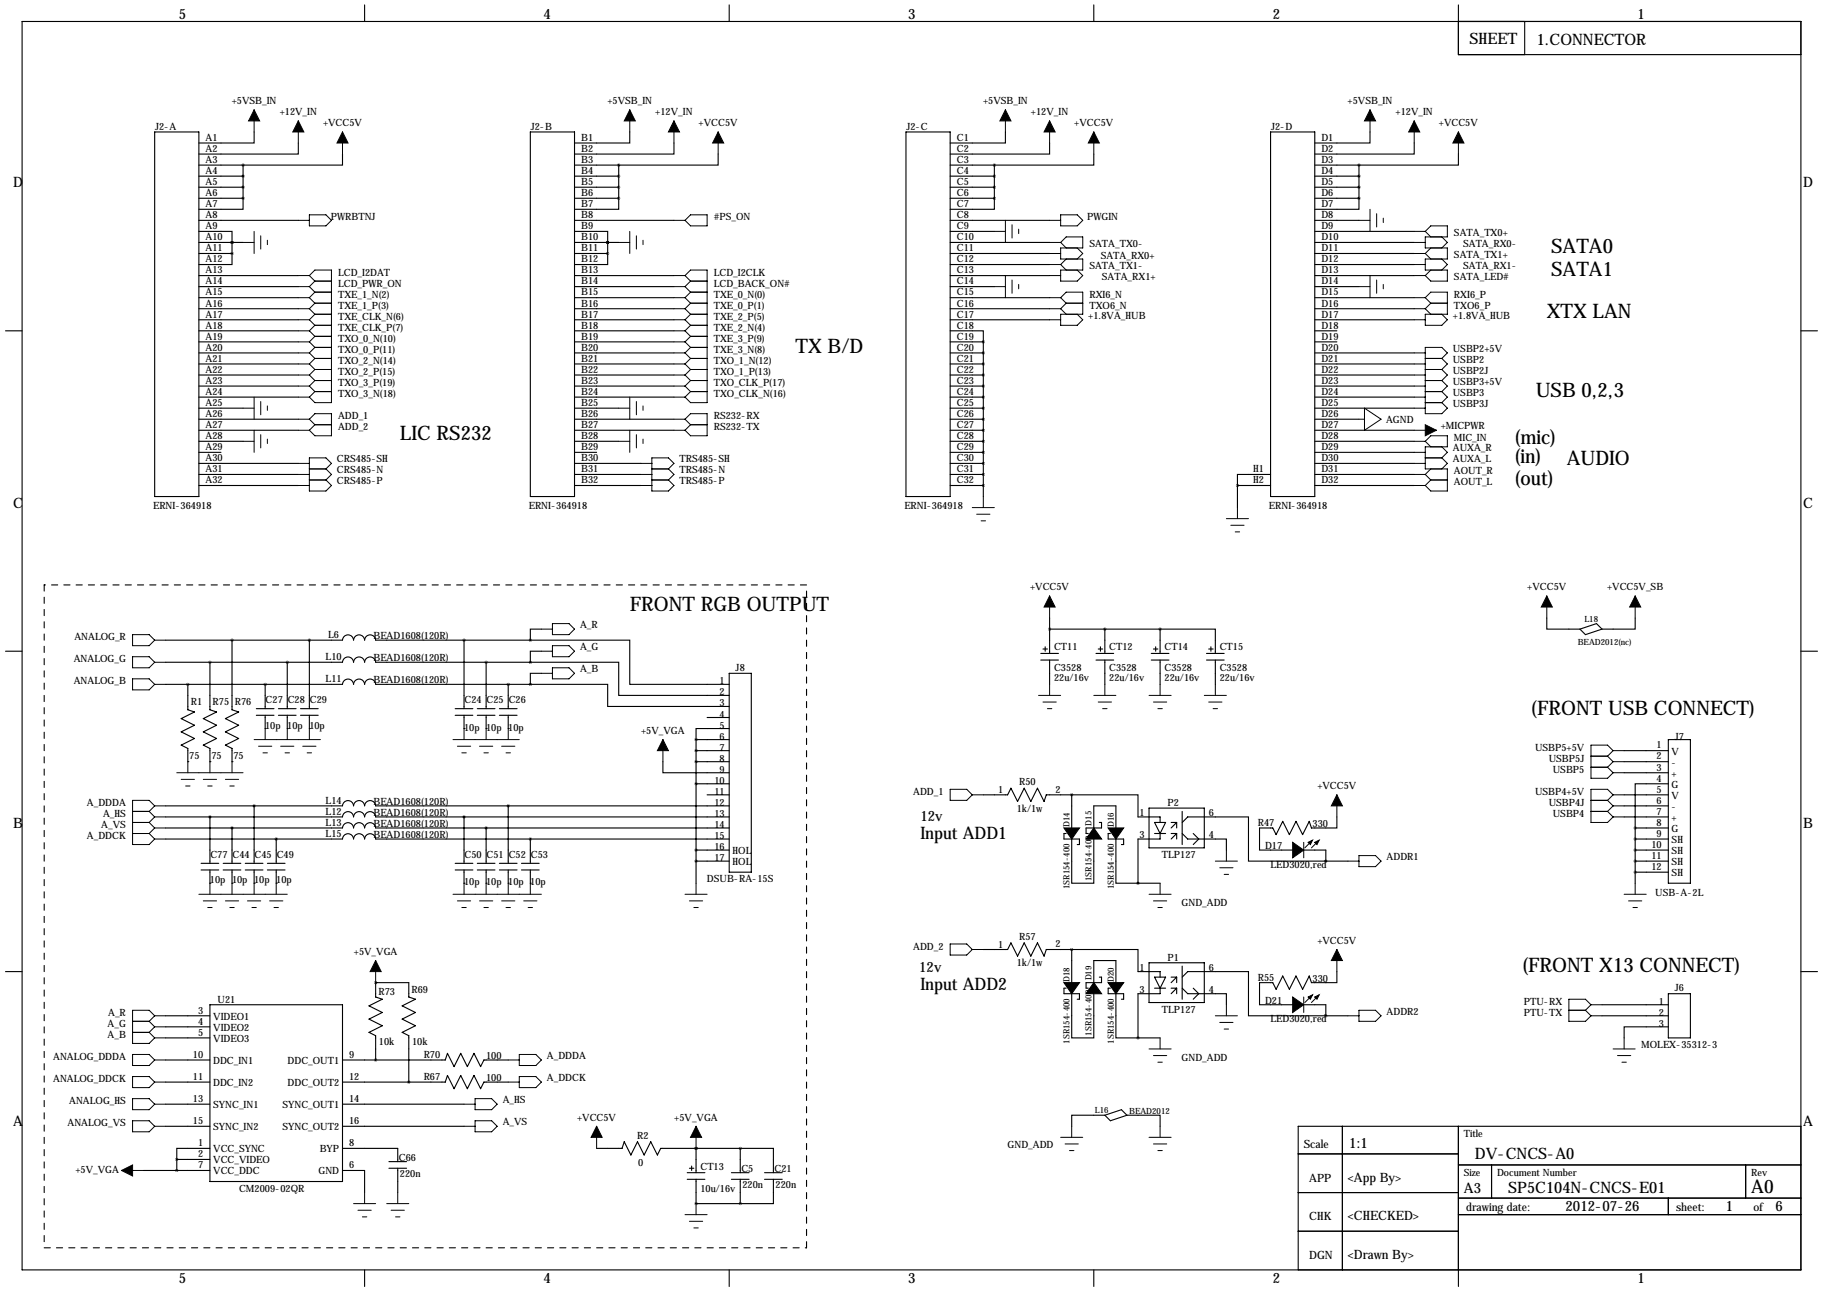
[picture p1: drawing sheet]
<svg xmlns="http://www.w3.org/2000/svg" width="419mm" height="297mm" viewBox="0 0 419 297" stroke-linecap="round" stroke-linejoin="round" font-family="sans-serif">
<g fill="none" stroke="#000" stroke-width=".25">
<path d="M5.1 4.9h408.9v287.1h-408.9zM83.8 1.1v3.8M167.6 1.1v3.8M251.5 1.1v3.8M335.3 1.1v11.5h78.7M350.5 4.9v7.7M35.6 30.3h10.1v83.9h-10.1zM45.7 38h10.2M55.9 38v7.6M58.4 30.3v2.6h-12.7M68.6 32.9v2.5h-22.9M78.7 35.4v2.6h-22.8"/>
<path d="M121.9 30.3h10.2v83.9h-10.2zM132.1 38h10.1M142.2 38v7.6M144.8 30.3v2.6h-12.7M154.9 32.9v2.5h-22.8M165.1 35.4v2.6h-22.9M208.3 30.3h10.1v83.9h-10.1zM218.4 38h10.2M228.6 38v7.6M231.1 30.3v2.6h-12.7M241.3 32.9v2.5h-22.9M251.5 35.4v2.6h-22.9"/>
<path d="M292.1 30.3h10.2v83.9h-10.2zM302.3 38h10.1M312.4 38v7.6M315 30.3v2.6h-12.7M325.1 32.9v2.5h-22.8M335.3 35.4v2.6h-22.9M45.7 53.2h7.6v2.5M45.7 40.5h10.2M45.7 43h10.2M45.7 45.6h10.2M45.7 50.7h22.9M45.7 55.7h10.2"/>
<path d="M45.7 58.3h7.6M53.3 58.3v2.5h-7.6M53.3 55.7h.1M53.3 55.7v2.6M55.9 45.6v2.5h-10.2M132.1 53.2h7.6v2.5M132.1 40.5h10.1M132.1 43h10.1M132.1 45.6h10.1M132.1 50.7h22.8M132.1 55.7h10.1M132.1 58.3h7.6"/>
<path d="M139.7 58.3v2.5h-7.6M139.7 55.7h.1M139.7 55.7v2.6M142.2 45.6v2.5h-10.1M218.4 40.5h10.2M218.4 43h10.2M218.4 45.6h10.2M218.4 50.7h22.9M218.4 53.2h10.2M218.4 55.7h22.9M218.4 58.3h22.9M228.6 45.6v2.5h-10.2"/>
<path d="M302.3 40.5h10.1M302.3 43h10.1M302.3 45.6h10.1M302.3 50.7h10.1M302.3 53.2h22.8M302.3 55.7h22.8M302.3 58.3h22.8M312.4 45.6v2.5h-10.1M1.3 76.1h3.8M45.7 76.1h22.9M45.7 63.4h22.9M45.7 65.9h22.9"/>
<path d="M45.7 68.4h22.9M45.7 71h22.9M45.7 73.5h22.9M45.7 78.6h22.9M132.1 76.1h22.8M132.1 63.4h22.8M132.1 65.9h22.8M132.1 68.4h22.8M132.1 71h22.8M132.1 73.5h22.8M132.1 78.6h22.8M218.4 76.1h7.7v2.5"/>
<path d="M218.4 60.8h22.9M218.4 63.4h22.9M218.4 65.9h10.2M218.4 68.4h22.9M218.4 71h22.9M218.4 73.5h22.9M218.4 78.6h7.7M226.1 78.6v35.6M302.3 76.1h5M302.3 60.8h22.8M302.3 63.4h22.8M302.3 65.9h10.1"/>
<path d="M302.3 68.4h22.8M302.3 71h22.8M302.3 73.5h22.8M302.3 78.6h5M414 76.1h3.8M45.7 81.1h22.9M45.7 83.7h22.9M45.7 86.2h22.9M45.7 88.8h22.9M45.7 91.3h22.9M45.7 93.8h10.2M45.7 96.4h22.9"/>
<path d="M45.7 98.9h22.9M132.1 81.1h22.8M132.1 83.7h22.8M132.1 86.2h22.8M132.1 88.8h22.8M132.1 91.3h22.8M132.1 93.8h10.1M132.1 96.4h22.8M132.1 98.9h22.8M218.4 81.1h7.7M218.4 83.7h7.7M218.4 86.2h7.7"/>
<path d="M218.4 88.8h7.7M218.4 91.3h7.7M218.4 93.8h7.7M218.4 96.4h7.7M218.4 98.9h7.7M302.3 81.1h22.8M302.3 83.7h22.8M302.3 86.2h22.8M302.3 88.8h22.8M302.3 91.3h22.8M302.3 93.8h22.8M302.3 96.4h10.1"/>
<path d="M302.3 98.9h22.8M45.7 101.5h10.2M45.7 104h5.1M45.7 106.5h22.9M45.7 109.1h22.9M45.7 111.6h22.9M132.1 101.5h10.1M132.1 104h5.1M132.1 106.5h15.2M132.1 109.1h15.2M132.1 111.6h15.2M218.4 101.5h7.7"/>
<path d="M218.4 104h7.7M218.4 106.5h7.7M218.4 109.1h7.7M218.4 111.6h7.7M284.5 111.6h7.6M284.5 111.6v5.1M292.1 109.1h-7.6v2.5M302.3 101.5h22.8M302.3 104h22.8M302.3 106.5h22.8M302.3 109.1h22.8M302.3 111.6h22.8"/>
<path d="M1.3 149.7h3.8M38.1 147.2h40.6a1.27 1.27 0 0 1 1.3-1.2 1.27 1.27 0 0 1 1.3 1.2 1.27 1.27 0 0 1 1.2-1.2 1.27 1.27 0 0 1 1.3 1.2 1.27 1.27 0 0 1 1.3-1.2 1.27 1.27 0 0 1 1.3 1.2h35.5M38.1 152.3l40.6-.1a1.27 1.27 0 0 1 1.3-1.2 1.27 1.27 0 0 1 1.3 1.3 1.27 1.27 0 0 1 1.2-1.3 1.27 1.27 0 0 1 1.3 1.3 1.27 1.27 0 0 1 1.3-1.3 1.27 1.27 0 0 1 1.3 1.3h35.5M38.1 157.3h40.6M43.2 157.3v5.9l1.5 .5-3 1.5 3 1.5-3 1.6 3 1.5-3 1.5 1.5 .8v3M48.3 152.3v10.9l1.5 .5-3.1 1.5 3.1 1.5-3.1 1.6 3.1 1.5-3.1 1.5 1.6 .8v3M53.3 147.2v16l1.6 .5-3.1 1.5 3.1 1.5-3.1 1.6 3.1 1.5-3.1 1.5 1.5 .8v3M61 157.3v5.6M66 152.3v10.6M71.1 147.2v15.7M78.7 157.3a1.27 1.27 0 0 1 1.3-1.2 1.27 1.27 0 0 1 1.3 1.2M81.3 157.3a1.27 1.27 0 0 1 1.3-1.2 1.27 1.27 0 0 1 1.2 1.2"/>
<path d="M83.8 157.3a1.27 1.27 0 0 1 1.3-1.2 1.27 1.27 0 0 1 1.3 1.2h35.5M106.7 147.2v15.7M111.8 152.3v10.6M116.8 157.3v5.6M121.9 147.2h22.9v10.1h22.8M121.9 152.3h20.3v7.6h25.4M121.9 157.3h17.8v5.1h27.9M124.5 144.6h-2.6v2.6M124.5 149.7h-2.6v2.6M124.5 154.8h-2.6v2.5M167.6 154.8h5.1v45.7h-5.1zM239.3 150.2h4"/>
<path d="M239.3 151.8h4M239.8 149.2h1M240.3 148.7v1M241.3 144.6h25.4M241.3 142.1v8.1M241.3 151.8v5.5M252 150.2h4M252 151.8h4M252.5 149.2h1M253 148.7v1M254 144.6v5.6M254 151.8v5.5"/>
<path d="M264.7 150.2h4M264.7 151.8h4M265.2 149.2h1M265.7 148.7v1M266.7 144.6h12.7v5.6M266.7 144.6v5.6M266.7 151.8v5.5M277.4 150.2h4M277.4 151.8h4M277.9 149.2h1M278.4 148.7v1M279.4 151.8v5.5"/>
<path d="M355.6 142.1v2.5h7.6M363.2 144.6l3.8-1.2 1.3 1.2M363.2 144.6l1.3 1.3 3.8-1.3M375.9 142.1v2.5h-7.6M414 149.7h3.8M43.2 175.1h.1M48.3 175.1h.1M53.3 175.1h.1M58.9 164.5h4.1M58.9 162.9h4.1M61 167.5h.1M61 164.5v3"/>
<path d="M64 164.5h4.1M64 162.9h4.1M66 167.5h.1M66 164.5v3M69.1 164.5h4.1M69.1 162.9h4.1M71.1 167.5h.1M71.1 164.5v3M104.6 164.5h4.1M104.6 162.9h4.1M106.7 167.5h.1M106.7 164.5v3"/>
<path d="M109.7 164.5h4.1M109.7 162.9h4.1M111.8 167.5h.1M111.8 164.5v3M114.8 164.5h4.1M114.8 162.9h4.1M116.8 167.5h.1M116.8 164.5v3M152.4 175.1v2.6h15.2M160 170v33.1M160 170h7.6M160 172.6h7.6"/>
<path d="M160 175.1h7.6M162.6 165h5M167.6 167.5h-7.6v2.5M373.4 172.6h10.1M373.4 175.1h10.1M373.4 177.7h10.1M383.5 170h5.1v33.1h-5.1zM38.1 187.8h40.6a1.27 1.27 0 0 1 1.3-1.2 1.27 1.27 0 0 1 1.3 1.2 1.27 1.27 0 0 1 1.2-1.2 1.27 1.27 0 0 1 1.3 1.2 1.27 1.27 0 0 1 1.3-1.2 1.27 1.27 0 0 1 1.3 1.2h81.2M38.1 190.4l40.6-.1a1.27 1.27 0 0 1 1.3-1.2 1.27 1.27 0 0 1 1.3 1.3 1.27 1.27 0 0 1 1.2-1.3 1.27 1.27 0 0 1 1.3 1.3 1.27 1.27 0 0 1 1.3-1.3 1.27 1.27 0 0 1 1.3 1.3h81.2M38.1 192.9h40.6a1.27 1.27 0 0 1 1.3-1.2 1.27 1.27 0 0 1 1.3 1.2 1.27 1.27 0 0 1 1.2-1.2 1.27 1.27 0 0 1 1.3 1.2 1.27 1.27 0 0 1 1.3-1.2 1.27 1.27 0 0 1 1.3 1.2h81.2M38.1 185.3h40.6M46.2 198.5h4.1"/>
<path d="M48.3 187.8v10.7M51.3 198.5h4.1M53.3 190.4v8.1M56.4 198.5h4.1M58.4 185.3v13.2M61.5 198.5h4M63.5 192.9v5.6M78.7 185.3a1.27 1.27 0 0 1 1.3-1.2 1.27 1.27 0 0 1 1.3 1.2M81.3 185.3a1.27 1.27 0 0 1 1.3-1.2 1.27 1.27 0 0 1 1.2 1.2M83.8 185.3a1.27 1.27 0 0 1 1.3-1.2 1.27 1.27 0 0 1 1.3 1.2h81.2M104.6 198.5h4.1M106.7 187.8v10.7"/>
<path d="M109.7 198.5h4.1M111.8 190.4v8.1M114.8 198.5h4.1M116.8 185.3v13.2M119.9 198.5h4.1M121.9 192.9v5.6M160 180.2h7.6M160 195.4h7.6M160 198h7.6M162.6 182.7h5M226.1 182.7h5.5l.8-1.5 1.5 3.1 1.6-3.1 1.5 3.1 1.5-3.1 1.5 3.1 .5-1.6h5.9M245.1 191.6h-.5v1.3h3.6v1.3h-.6"/>
<path d="M246.4 192.9v10.2h5.1v-10.2M246.4 182.7h15.2v5.1h5.1v1.3M246.4 182.7v7.7M251.5 190.4v-5.1h5v5.1M252.7 189.1h.5v1.3h-3.5v1.2h.5M255.3 191.6h-.5v1.3h3.5v1.3h-.5M256.5 192.9v10.2h5.1M264.2 185.8h12.7v9.1h-12.7zM265.4 189.1h2.6l-1.3 2.5zM265.4 191.6h2.6M266.7 191.6v1.3h-5.1v10.2M269.2 189.1h1.3"/>
<path d="M269.2 191.6h1.3M270.5 189.1l-1.3 1.3M270.5 189.1v1.3M270.5 191.6v1.3M270.5 191.6l-1.3 1.3M271.8 191.6l1.2 1.3h8.9v2.5M271.8 189.1l1.2-1.3h14v10.2h17.8M271.8 186.5v7.7M274.3 191.6l1.3 1.3-1.3 1.3M299.7 195.4h5.1v2.6M304.8 198h5.1M307.3 187.8v2.6h-5.8l-.5-1.6-1.5 3.1-1.6-3.1-1.5 3.1-1.5-3.1-1.5 3.1-.8-1.5h-3v5h7.6"/>
<path d="M373.4 187.8h10.1M373.4 185.3h10.1M373.4 182.7h10.1M375.9 190.4h7.6M375.9 192.9h7.6M375.9 195.4h7.6M375.9 198h7.6M375.9 190.4v12.7M383.5 180.2h-7.6v10.2M46.2 200h4.1M48.3 203.1h.1M48.3 200v3.1"/>
<path d="M51.3 200h4.1M53.3 203.1h.1M53.3 200v3.1M56.4 200h4.1M58.4 203.1h.1M58.4 200v3.1M61.5 200h4M63.5 203.1h.1M63.5 200v3.1M104.6 200h4.1M106.7 203.1h.1M106.7 200v3.1"/>
<path d="M109.7 200h4.1M111.8 203.1h.1M111.8 200v3.1M114.8 200h4.1M116.8 203.1h.1M116.8 200v3.1M119.9 200h4.1M121.9 203.1h.1M121.9 200v3.1M226.1 218.3h5.5l.8-1.5 1.5 3 1.6-3 1.5 3 1.5-3 1.5 3 .5-1.5h5.9M246.4 218.3h15.2v5.1h5.1v1.2M246.4 218.3v7.6"/>
<path d="M261.6 203.1h5.1M375.9 200.5h7.6M1.3 223.4h3.8M38.1 238.6h10.2M38.1 233.5h10.2M38.1 236.1h10.2M48.3 231h30.4v40.6h-30.4zM86.4 225.9h.1M86.4 225.9v3.3l1.5 .5-3.1 1.6 3.1 1.5-3.1 1.5 3.1 1.5-3.1 1.5 1.6 .8v5.6M86.4 225.9h7.6v3.3l1.5 .5-3 1.6 3 1.5-3 1.5 3 1.5-3 1.5 1.5 .8v10.7M245.1 227.2h-.5v1.3h3.6v1.2h-.6M246.4 228.5v10.1h5.1v-10.1"/>
<path d="M251.5 225.9v-5.1h5v5.1M252.7 224.6h.5v1.3h-3.5v1.3h.5M255.3 227.2h-.5v1.3h3.5v1.2h-.5M256.5 228.5v10.1h5.1M261.6 238.6h5.1M264.2 221.3h12.7v9.2h-12.7zM265.4 224.6h2.6l-1.3 2.6zM265.4 227.2h2.6M266.7 227.2v1.3h-5.1v10.1M269.2 224.6h1.3M269.2 227.2h1.3M270.5 224.6v1.3"/>
<path d="M270.5 227.2v1.3M270.5 224.6l-1.3 1.3M270.5 227.2l-1.3 1.3M271.8 227.2l1.2 1.3h8.9v2.5M271.8 224.6l1.2-1.2h14v10.1h17.8M271.8 222.1v7.6M274.3 227.2l1.3 1.3-1.3 1.2M299.7 231h5.1v2.5M304.8 233.5h5.1M307.3 223.4v2.5h-5.8l-.5-1.5-1.5 3-1.6-3-1.5 3-1.5-3-1.5 3-.8-1.5h-3v5.1h7.6M368.3 231h15.2M368.3 233.5h15.2"/>
<path d="M383.5 236.1h-10.1v2.5M383.5 228.5h5.1v10.1h-5.1zM414 223.4h3.8M38.1 258.9h10.2M38.1 243.7h10.2M38.1 248.8h10.2M38.1 253.9h10.2M78.7 258.9h28M78.7 243.7h23.7l.5-1.5 1.5 3 1.5-3 1.5 3 1.6-3 1.5 3 .8-1.5h5.5M78.7 248.8h23.7l.5-1.5 1.5 3 1.5-3 1.5 3 1.6-3 1.5 3 .8-1.5h5.5M78.7 253.9h28M254 256.4h-7.6v2.5"/>
<path d="M254 256.4l3.8-1.3 1.3 1.3M254 256.4l1.3 1.3 3.8-1.3M259.1 256.4h7.6v2.5M308.6 258.9v33.1M335.3 258.9v36.9M414 258.9h-115.6v33.1M33 269.1h15.3M40.6 266.6h7.7M40.6 266.6v2.5M48.3 264h-7.7v2.6M78.7 269.1h5.1v5.1M78.7 264h12.7v3.1"/>
<path d="M89.4 267.1h4.1M89.4 268.6h4.1M91.4 268.6v5.6M137.2 264h5.8l.5-1.5 1.5 3 1.6-3 1.5 3 1.5-3 1.5 3 .8-1.5h18.3M158 269.6h4.1M158 271.1h4.1M158.5 268.6h1M159 268.1v1M160 276.7h.1M160 264h.1M160 264v5.6M160 271.1v5.6"/>
<path d="M160 276.7h10.2M168.1 269.6h4.1M168.1 271.1h4.1M170.2 264h7.6v5.6M170.2 264v5.6M170.2 271.1v5.6M175.8 269.6h4M175.8 271.1h4M177.8 271.1v5.6h-7.6M298.4 274.2h36.9M298.4 265.3h36.9M335.3 279.3h78.7"/>
<path d="M335.3 275.4h78.7M335.3 267.8h78.7M342.9 267.8v7.6M383.5 275.4v3.9M401.3 267.8v7.6M83.8 292v3.8M167.6 292v3.8M251.5 292v3.8M298.4 283.1h36.9"/>
</g>
<path d="M10.2 134.5v152.4M185.4 134.5h-175.2M10.2 286.9h175.2M185.4 286.9v-152.4" fill="none" stroke="#000" stroke-width=".25" stroke-dasharray="1.4 1.4"/>
<path d="M244.6 190.4h3.6l-1.8 2.5zM251.5 190.4l1.7 2.5h-3.5zM254.8 190.4h3.5l-1.8 2.5zM244.6 225.9h3.6l-1.8 2.6zM251.5 225.9l1.7 2.6h-3.5zM254.8 225.9h3.5l-1.8 2.6z" fill="#000" stroke="#000" stroke-width=".25"/>
<g fill="none" stroke="#000" stroke-width=".23">
<path d="M58.4 25.3v5M68.6 27.8v5.1M78.7 30.3v5.1M144.8 25.3v5M154.9 27.8v5.1M165.1 30.3v5.1M231.1 25.3v5M241.3 27.8v5.1M251.5 30.3v5.1M315 25.3v5M325.1 27.8v5.1M335.3 30.3v5.1"/>
<path d="M55.9 55.7h2.5M58.4 53.2v5.1M59.9 54.2v3.1M61.5 55.2v1M68.6 50.7h2.5M71.1 49.4h3.8l1.3 1.3-1.3 1.2h-3.8zM142.2 55.7h2.6M144.8 53.2v5.1M146.3 54.2v3.1M147.8 55.2v1M154.9 50.7h2.6M157.5 50.7l1.2-1.3h3.9v2.5h-3.9z"/>
<path d="M228.6 53.2h2.5M231.1 50.7v5M232.7 51.7v3M234.2 52.7v1M241.3 55.7h2.5M241.3 50.7h2.5M241.3 58.3h2.5M243.8 55.7l1.3-1.2h3.8v2.5h-5.1v2.5h5.1v2.6h-5.1v2.5h3.8l1.3-1.2-1.3-1.3M243.8 49.4h3.8l1.3 1.3-1.3 1.2h-3.8zM243.8 55.7l1.3 1.3M245.1 59.5l-1.3 1.3M247.6 57l1.3 1.3-1.3 1.2"/>
<path d="M312.4 50.7h2.6M315 48.1v5.1M316.5 49.1v3.1M318 50.2v1M325.1 55.7h2.6M325.1 58.3h2.6M325.1 53.2h2.6M327.7 53.2l1.2-1.3h3.8v2.6h-5v2.5h5v2.5h-5v2.6h5v2.5h-3.8l-1.2-1.2M327.7 53.2l1.2 1.3M327.7 58.3l1.2 1.2M328.9 57l-1.2 1.3M331.5 54.5l1.2 1.2-1.2 1.3"/>
<path d="M331.5 59.5l1.2 1.3-1.2 1.3M68.6 71h2.5M68.6 76.1h2.5M68.6 68.4h2.5M68.6 73.5h2.5M68.6 78.6h2.5M68.6 65.9h2.5M68.6 63.4h2.5M71.1 71l1.3 1.2M71.1 63.4l1.3-1.3h3.8v30.5h-3.8l-1.3-1.3M71.1 76.1l1.3 1.2M71.1 68.4l1.3 1.3"/>
<path d="M71.1 73.5l1.3 1.3M71.1 78.6l1.3 1.3M71.1 65.9l1.3 1.3M71.1 63.4l1.3 1.2M72.4 72.2h3.8M72.4 69.7h3.8M72.4 69.7l-1.3 1.3M72.4 77.3h3.8M72.4 74.8h3.8M72.4 74.8l-1.3 1.3M72.4 67.2h3.8M72.4 67.2l-1.3 1.2"/>
<path d="M72.4 72.2l-1.3 1.3M72.4 79.9h3.8M72.4 77.3l-1.3 1.3M72.4 79.9l-1.3 1.2M72.4 64.6h3.8M72.4 64.6l-1.3 1.3M154.9 71h2.6M154.9 76.1h2.6M154.9 68.4h2.6M154.9 73.5h2.6M154.9 78.6h2.6M154.9 65.9h2.6"/>
<path d="M154.9 63.4h2.6M157.5 63.4l1.2-1.3h3.9v30.5h-3.9l-1.2-1.3M157.5 73.5l1.2 1.3M157.5 78.6l1.2 1.3M157.5 76.1l1.2 1.2M157.5 68.4l1.2 1.3M157.5 71l1.2 1.2M157.5 65.9l1.2 1.3M157.5 63.4l1.2 1.2M158.7 64.6l-1.2 1.3M158.7 72.2h3.9M158.7 69.7h3.9"/>
<path d="M158.7 77.3h3.9M158.7 74.8h3.9M158.7 67.2h3.9M158.7 79.9h3.9M158.7 64.6h3.9M158.7 72.2l-1.2 1.3M158.7 77.3l-1.2 1.3M158.7 74.8l-1.2 1.3M158.7 79.9l-1.2 1.2M158.7 67.2l-1.2 1.2M158.7 69.7l-1.2 1.3M228.6 65.9h2.5"/>
<path d="M231.1 63.4v5M232.7 64.4v3M234.2 65.4v1M241.3 71h2.5M241.3 68.4h2.5M241.3 73.5h2.5M241.3 63.4h2.5M241.3 60.8h2.5M243.8 68.4l1.3-1.2h3.8v5h-5.1v2.6h3.8l1.3-1.3-1.3-1.3M243.8 60.8l1.3 1.3M243.8 68.4l1.3 1.3M243.8 71l1.3 1.2"/>
<path d="M245.1 69.7h3.8M245.1 69.7l-1.3 1.3M312.4 65.9h2.6M315 63.4v5M316.5 64.4v3M318 65.4v1M325.1 71h2.6M325.1 68.4h2.6M325.1 73.5h2.6M325.1 63.4h2.6M325.1 60.8h2.6M327.7 68.4l1.2-1.2h3.8v5h-5v2.6h3.8l1.2-1.3-1.2-1.3"/>
<path d="M327.7 68.4l1.2 1.3M327.7 71l1.2 1.2M328.9 69.7h3.8M328.9 69.7l-1.2 1.3M328.9 62.1l-1.2 1.3M55.9 93.8h2.5M58.4 91.3v5.1M58.4 98.9v5.1M59.9 92.3v3.1M59.9 99.9v3.1M61.5 93.3v1M68.6 83.7h2.5"/>
<path d="M68.6 91.3h2.5M68.6 86.2h2.5M68.6 88.8h2.5M68.6 81.1h2.5M68.6 96.4h2.5M68.6 98.9h2.5M71.1 96.4l1.3-1.3h3.8v5.1h-3.8l-1.3-1.3M71.1 83.7l1.3 1.2M71.1 86.2l1.3 1.3M71.1 88.8l1.3 1.2M71.1 81.1l1.3 1.3M71.1 96.4l1.3 1.2"/>
<path d="M72.4 84.9h3.8M72.4 82.4h3.8M72.4 82.4l-1.3 1.3M72.4 90h3.8M72.4 90l-1.3 1.3M72.4 87.5h3.8M72.4 84.9l-1.3 1.3M72.4 87.5l-1.3 1.3M72.4 97.6h3.8M72.4 97.6l-1.3 1.3M142.2 93.8h2.6M144.8 91.3v5.1"/>
<path d="M144.8 98.9v5.1M146.3 92.3v3.1M146.3 99.9v3.1M147.8 93.3v1M154.9 83.7h2.6M154.9 91.3h2.6M154.9 86.2h2.6M154.9 88.8h2.6M154.9 81.1h2.6M154.9 96.4h2.6M154.9 98.9h2.6M157.5 96.4l1.2-1.3h3.9v5.1h-3.9l-1.2-1.3"/>
<path d="M157.5 81.1l1.2 1.3M157.5 83.7l1.2 1.2M157.5 86.2l1.2 1.3M157.5 88.8l1.2 1.2M157.5 96.4l1.2 1.2M158.7 84.9h3.9M158.7 82.4h3.9M158.7 90h3.9M158.7 87.5h3.9M158.7 97.6h3.9M158.7 82.4l-1.2 1.3M158.7 90l-1.2 1.3"/>
<path d="M158.7 84.9l-1.2 1.3M158.7 87.5l-1.2 1.3M158.7 97.6l-1.2 1.3M312.4 96.4h1.3M313.7 93.8l3.8 2.6-3.8 2.5zM325.1 83.7h2.6M325.1 91.3h2.6M325.1 86.2h2.6M325.1 88.8h2.6M325.1 81.1h2.6M325.1 98.9h5.1M325.1 93.8h2.6"/>
<path d="M327.7 84.9h3.8M327.7 82.4h3.8M327.7 92.6h3.8M327.7 90h3.8M327.7 87.5h3.8M331.5 82.4l1.2-1.3-1.2-1.2h-3.8v15.2h3.8l1.2-1.3-1.2-1.2M331.5 82.4l1.2 1.3-1.2 1.2M331.5 84.9l1.2 1.3-1.2 1.3M331.5 90l1.2 1.3-1.2 1.3M331.5 87.5l1.2 1.3-1.2 1.2M55.9 101.5h2.5M61.5 101v1"/>
<path d="M68.6 111.6h2.5M68.6 109.1h2.5M68.6 106.5h2.5M71.1 110.3h3.8M71.1 107.8h3.8M74.9 107.8l1.3-1.3-1.3-1.2h-3.8v7.6h3.8l1.3-1.3-1.3-1.3M74.9 107.8l1.3 1.3-1.3 1.2M142.2 101.5h2.6M147.3 111.6h2.6M147.3 109.1h2.6M147.3 106.5h2.6M147.8 101v1"/>
<path d="M149.9 110.3h3.8M149.9 107.8h3.8M153.7 107.8l1.2-1.3-1.2-1.2h-3.8v7.6h3.8l1.2-1.3-1.2-1.3M153.7 107.8l1.2 1.3-1.2 1.2M223.5 116.7h5.1M224.5 118.2h3.1M225.6 119.7h1M226.1 114.2v2.5M281.9 119.2h5.1M284.5 116.7v2.5M325.1 111.6h2.6M325.1 109.1h2.6"/>
<path d="M325.1 101.5h2.6M325.1 104h2.6M325.1 106.5h2.6M327.7 101.5l1.2-1.3h3.8v2.5h-5v5.1h5v5.1h-3.8l-1.2-1.3M327.7 101.5l1.2 1.2M327.7 109.1l1.2 1.2M327.7 105.3h3.8M328.9 110.3h3.8M328.9 107.8l-1.2 1.3M328.9 110.3l-1.2 1.3M331.5 102.7l1.2 1.3-1.2 1.3M331.5 105.3l1.2 1.2-1.2 1.3"/>
<path d="M241.3 137v5.1M283 120.8h3M284 122.3h1M355.6 137v5.1M375.9 137v5.1M30.5 145.9h3.8l1.3 1.3-1.3 1.2h-3.8zM30.5 151h3.8l1.3 1.3-1.3 1.2h-3.8zM30.5 156.1h3.8l1.3 1.2-1.3 1.3h-3.8zM35.6 147.2h2.5M35.6 152.3h2.5M35.6 157.3h2.5M124.5 144.6h2.5"/>
<path d="M124.5 149.7h2.5M124.5 154.8h2.5M127 148.4h3.8l1.3 1.3-1.3 1.3h-3.8zM127 143.4h3.8l1.3 1.2-1.3 1.3h-3.8zM127 153.5h3.8l1.3 1.3-1.3 1.3h-3.8zM238.8 159.9h5M241.3 157.3v2.6M251.5 159.9h5M254 157.3v2.6M264.2 159.9h5M266.7 157.3v2.6M276.9 159.9h5"/>
<path d="M279.4 157.3v2.6M40.6 177.7h15.3M41.7 179.2h3M43.2 175.1v2.6M46.7 179.2h3.1M48.3 175.1v2.6M51.8 179.2h3.1M53.3 175.1v2.6M58.4 170h15.3M59.4 171.6h3.1M60.5 173.1h1M61 167.5v2.5"/>
<path d="M64.5 171.6h3.1M65.5 173.1h1M66 167.5v2.5M69.6 171.6h3M70.6 173.1h1M71.1 167.5v2.5M104.1 170h15.3M105.2 171.6h3M106.2 173.1h1M106.7 167.5v2.5M110.2 171.6h3.1M111.3 173.1h1"/>
<path d="M111.8 167.5v2.5M115.3 171.6h3.1M116.3 173.1h1M116.8 167.5v2.5M152.4 170v5.1M239.8 161.4h3M240.8 162.9h1M252.5 161.4h3M253.5 162.9h1M265.2 161.4h3M266.2 162.9h1M277.9 161.4h3"/>
<path d="M278.9 162.9h1M365.8 176.4h3.8M365.8 173.8h3.8M369.6 173.8l1.2 1.3M369.6 176.4l1.2 1.3M370.8 175.1h2.6M370.8 175.1l-1.2 1.3M370.8 172.6l-1.2-1.3h-3.8v7.6h3.8l1.2-1.2M370.8 177.7h2.6M370.8 172.6h2.6M370.8 172.6l-1.2 1.2M30.5 186.5h3.8"/>
<path d="M30.5 189.1h3.8M30.5 191.6h3.8M34.3 186.5l1.3 1.3M34.3 189.1l1.3 1.3M34.3 191.6l1.3 1.3M35.6 185.3h2.5M35.6 185.3l-1.3-1.3h-3.8v10.2h3.8l1.3-1.3M35.6 187.8h2.5M35.6 187.8l-1.3 1.3M35.6 190.4h2.5M35.6 190.4l-1.3 1.2M35.6 185.3l-1.3 1.2"/>
<path d="M35.6 192.9h2.5M42.7 180.7h1M47.8 180.7h1M52.8 180.7h1M218.4 181.5h3.8l1.3 1.2-1.3 1.3h-3.8zM223.5 182.7h2.6M279.4 198h5.1M280.4 199.5h3.1M281.9 195.4v2.6M299.7 193.7v3.5M301.5 193.4l-1.5 1.5M303 193.4l-1.5 1.5"/>
<path d="M307.3 182.7v5.1M309.9 198h2.5M312.4 196.7h3.8l1.3 1.3-1.3 1.2h-3.8zM365.8 186.5h3.8M365.8 184h3.8M369.6 184l1.2 1.3M369.6 186.5l1.2 1.3M370.8 182.7l-1.2-1.2h-3.8v7.6h3.8l1.2-1.3M370.8 185.3h2.6M370.8 185.3l-1.2 1.2M370.8 187.8h2.6M370.8 182.7h2.6"/>
<path d="M370.8 182.7l-1.2 1.3M45.7 205.6h20.3M46.7 207.1h3.1M47.8 208.6h1M48.3 203.1v2.5M51.8 207.1h3.1M52.8 208.6h1M53.3 203.1v2.5M56.9 207.1h3M57.9 208.6h1M58.4 203.1v2.5M62 207.1h3"/>
<path d="M63 208.6h1M63.5 203.1v2.5M104.1 205.6h20.4M105.2 207.1h3M106.2 208.6h1M106.7 203.1v2.5M110.2 207.1h3.1M111.3 208.6h1M111.8 203.1v2.5M115.3 207.1h3.1M116.3 208.6h1M116.8 203.1v2.5"/>
<path d="M120.4 207.1h3M121.4 208.6h1M121.9 203.1v2.5M157.5 205.6h5.1M158.5 207.1h3M159.5 208.6h1M160 203.1v2.5M218.4 217h3.8l1.3 1.3-1.3 1.3h-3.8zM223.5 218.3h2.6M264.2 205.6h5M265.2 207.1h3M266.2 208.6h1"/>
<path d="M266.7 203.1v2.5M281.4 201h1M307.3 218.3v5.1M373.4 205.6h5.1M374.4 207.1h3M375.4 208.6h1M375.9 203.1v2.5M30.5 234.8h3.8M30.5 237.3h3.8M34.3 234.8l1.3 1.3M34.3 237.3l1.3 1.3M35.6 233.5l-1.3-1.2h-3.8v7.6h3.8l1.3-1.3"/>
<path d="M35.6 233.5h2.5M35.6 233.5l-1.3 1.3M35.6 236.1h2.5M35.6 236.1l-1.3 1.2M35.6 238.6h2.5M86.4 220.8v5.1M266.7 238.6v2.6M279.4 233.5h5.1M280.4 235.1h3.1M281.4 236.6h1M281.9 231v2.5M299.7 229.2v3.6"/>
<path d="M301.5 229l-1.5 1.5M303 229l-1.5 1.5M309.9 233.5h2.5M312.4 232.3h3.8l1.3 1.2-1.3 1.3h-3.8zM360.7 232.3h3.8M364.5 232.3l1.3 1.2M365.8 231h2.5M365.8 231l-1.3 1.3M365.8 231l-1.3-1.3h-3.8v5.1h3.8l1.3-1.3M365.8 233.5h2.5M373.4 238.6v2.6M30.5 252.6h3.8l1.3 1.3-1.3 1.2h-3.8z"/>
<path d="M30.5 242.4h3.8l1.3 1.3-1.3 1.3h-3.8zM30.5 247.5h3.8l1.3 1.3-1.3 1.2h-3.8zM30.5 257.7h3.8l1.3 1.2-1.3 1.3h-3.8zM35.6 253.9h2.5M35.6 258.9h2.5M35.6 243.7h2.5M35.6 248.8h2.5M106.7 253.9h2.5M106.7 258.9h2.5M109.2 252.6h3.8l1.3 1.3-1.3 1.2h-3.8zM109.2 257.7h3.8l1.3 1.2-1.3 1.3h-3.8zM116.8 243.7h2.6"/>
<path d="M116.8 248.8h2.6M119.4 242.4h3.8l1.3 1.3-1.3 1.3h-3.8zM119.4 247.5h3.8l1.3 1.3-1.3 1.2h-3.8zM137.2 258.9v5.1M160 258.9v5.1M246.4 258.9v2.6M264.2 241.2h5M265.2 242.7h3M266.2 244.2h1M266.7 258.9v2.6M370.8 241.2h5.1M371.9 242.7h3"/>
<path d="M372.9 244.2h1M27.9 269.1h5.1M81.3 276.7h5.1M82.3 278.2h3M83.3 279.8h1M83.8 274.2v2.5M88.9 276.7h5.1M89.9 278.2h3.1M90.9 279.8h1M91.4 274.2v2.5M157.5 279.3h5.1M160 276.7v2.6"/>
<path d="M243.8 261.5h5.1M244.9 263h3M245.9 264.5h1M264.2 261.5h5M265.2 263h3M266.2 264.5h1M158.5 280.8h3M159.5 282.3h1"/>
</g>
<g fill="#000" stroke="#000" stroke-width=".23">
<path d="M58.4 25.3l1.3 2.5h-2.6zM68.6 27.8l1.2 2.5h-2.5zM78.7 30.3l1.3 2.6h-2.5zM144.8 25.3l1.2 2.5h-2.5zM154.9 27.8l1.3 2.5h-2.5zM165.1 30.3l1.3 2.6h-2.6zM231.1 25.3l1.3 2.5h-2.5zM241.3 27.8l1.3 2.5h-2.6zM251.5 30.3l1.2 2.6h-2.5zM315 25.3l1.2 2.5h-2.5zM325.1 27.8l1.3 2.5h-2.6zM335.3 30.3l1.2 2.6h-2.5z"/>
<path d="M327.7 97.6l2.5 1.3-2.5 1.3zM241.3 137l1.3 2.6h-2.6zM355.6 137l1.3 2.6h-2.6zM375.9 137l1.3 2.6h-2.6zM152.4 170l1.3 2.6h-2.6zM297.2 193.7l2.5 1.7-2.5 1.8zM300.7 193.7l1.1-.5-.6 1zM302.3 193.7l1-.5-.5 1zM307.3 182.7l1.3 2.6h-2.5zM307.3 218.3l1.3 2.5h-2.5zM86.4 220.8l1.2 2.6h-2.5zM297.2 229.2l2.5 1.8-2.5 1.8z"/>
<path d="M300.7 229.2l1.1-.5-.6 1zM302.3 229.2l1-.5-.5 1zM137.2 258.9l1.2 2.6h-2.5zM160 258.9l1.3 2.6h-2.6zM27.9 269.1l2.6-1.3v2.6z"/>
</g>
<path d="M40.6 266.6a.05 .05 0 0 0 .1 0 .05 .05 0 0 0-.1 0zM86.3 243.7a.05 .05 0 0 0 .1 0 .05 .05 0 0 0-.1 0zM116.8 185.3a.05 .05 0 0 0 .1 0 .05 .05 0 0 0-.1 0zM53.3 190.4a.05 .05 0 0 0 .1 0 .05 .05 0 0 0-.1 0zM48.2 187.8a.05 .05 0 0 0 .1 0 .05 .05 0 0 0-.1 0zM40.6 269.1a.05 .05 0 0 0 .1 0 .05 .05 0 0 0-.1 0zM66 152.3a.05 .05 0 0 0 .1 0 .05 .05 0 0 0-.1 0zM60.9 157.3a.05 .05 0 0 0 .1 0 .05 .05 0 0 0-.1 0zM53.3 147.2a.05 .05 0 0 0 .1 0 .05 .05 0 0 0-.1 0zM48.2 152.3a.05 .05 0 0 0 .1 0 .05 .05 0 0 0-.1 0zM111.7 152.3a.05 .05 0 0 0 .1 0 .05 .05 0 0 0-.1 0zM116.8 157.3a.05 .05 0 0 0 .1 0 .05 .05 0 0 0-.1 0zM111.7 190.4a.05 .05 0 0 0 .1 0 .05 .05 0 0 0-.1 0zM86.3 225.9a.05 .05 0 0 0 .1 0 .05 .05 0 0 0-.1 0zM142.2 38a.05 .05 0 0 0 .1 0 .05 .05 0 0 0-.1 0zM142.2 40.5a.05 .05 0 0 0 .1 0 .05 .05 0 0 0-.1 0zM142.2 43a.05 .05 0 0 0 .1 0 .05 .05 0 0 0-.1 0zM142.2 45.6a.05 .05 0 0 0 .1 0 .05 .05 0 0 0-.1 0zM53.3 58.3a.05 .05 0 0 0 .1 0 .05 .05 0 0 0-.1 0zM53.3 55.7a.05 .05 0 0 0 .1 0 .05 .05 0 0 0-.1 0zM53.3 55.7a.05 .05 0 0 0 .1 0 .05 .05 0 0 0-.1 0zM226 104a.05 .05 0 0 0 .1 0 .05 .05 0 0 0-.1 0zM226 78.6a.05 .05 0 0 0 .1 0 .05 .05 0 0 0-.1 0zM226 81.1a.05 .05 0 0 0 .1 0 .05 .05 0 0 0-.1 0zM226 83.7a.05 .05 0 0 0 .1 0 .05 .05 0 0 0-.1 0zM226 86.2a.05 .05 0 0 0 .1 0 .05 .05 0 0 0-.1 0zM226 88.8a.05 .05 0 0 0 .1 0 .05 .05 0 0 0-.1 0zM226 91.3a.05 .05 0 0 0 .1 0 .05 .05 0 0 0-.1 0zM226 93.8a.05 .05 0 0 0 .1 0 .05 .05 0 0 0-.1 0zM226 96.4a.05 .05 0 0 0 .1 0 .05 .05 0 0 0-.1 0zM226 98.9a.05 .05 0 0 0 .1 0 .05 .05 0 0 0-.1 0zM226 101.5a.05 .05 0 0 0 .1 0 .05 .05 0 0 0-.1 0zM226 106.5a.05 .05 0 0 0 .1 0 .05 .05 0 0 0-.1 0zM226 109.1a.05 .05 0 0 0 .1 0 .05 .05 0 0 0-.1 0zM226 111.6a.05 .05 0 0 0 .1 0 .05 .05 0 0 0-.1 0z" fill="#000" stroke="#000" stroke-width=".63"/>
<g font-size="4.6">
<text x="356.6" y="58.3">SATA0</text>
<text x="356.6" y="63.4">SATA1</text>
<text x="355.6" y="73">XTX LAN</text>
<text x="182.9" y="81.1">TX B/D</text>
<text x="353.1" y="91.3">USB 0,2,3</text>
<text x="91.9" y="101.2">LIC RS232</text>
<text x="348.2" y="102">(mic)</text>
<text x="348.2" y="106.5">(in)</text>
<text x="360.2" y="106.8">AUDIO</text>
<text x="348.2" y="111.6">(out)</text>
<text x="144.8" y="140.6">FRONT RGB OUTPUT</text>
<text x="352" y="164.5">(FRONT USB CONNECT)</text>
<text x="350" y="223.4">(FRONT X13 CONNECT)</text>
</g>
<text font-size="4.3" x="402.6" y="274.2">A0</text>
<g font-size="4">
<text x="211.6" y="192.9">Input ADD1</text>
<text x="211.6" y="227.7">Input ADD2</text>
</g>
<g font-size="3.6">
<text x="337.8" y="10">SHEET</text>
<text x="353.3" y="10.3">1.CONNECTOR</text>
<text x="339.1" y="266.6">DV-CNCS-A0</text>
<text x="346.7" y="274.2">SP5C104N-CNCS-E01</text>
</g>
<g font-size="3.3">
<text x="41.1" y="4.4">5</text>
<text x="125" y="4.4">4</text>
<text x="208.8" y="4.4">3</text>
<text x="292.6" y="4.4">2</text>
<text x="376.4" y="4.4">1</text>
<text x="3" y="43">D</text>
<text x="414.5" y="43">D</text>
<text x="3" y="116.7">C</text>
<text x="414.5" y="116.7">C</text>
<text x="3" y="190.4">B</text>
<text x="211.6" y="188.8">12v</text>
<text x="414.5" y="190.4">B</text>
<text x="211.3" y="223.4">12v</text>
<text x="3" y="258.9">A</text>
<text x="414.5" y="258.9">A</text>
<text x="310.1" y="264">1:1</text>
<text x="336.5" y="274.2">A3</text>
<text x="359.9" y="278.5">2012-07-26</text>
<text x="396.7" y="278.5">1</text>
<text x="408.2" y="278.5">6</text>
<text x="41.1" y="295">5</text>
<text x="125" y="295">4</text>
<text x="208.8" y="295">3</text>
<text x="292.6" y="295">2</text>
<text x="376.4" y="295">1</text>
</g>
<g font-size="3">
<text x="309.9" y="271.6">&lt;App By&gt;</text>
<text x="309.9" y="280.5">&lt;CHECKED&gt;</text>
<text x="309.9" y="289.4">&lt;Drawn By&gt;</text>
</g>
<g font-size="2.6">
<text x="299.7" y="264">Scale</text>
<text x="301" y="271.6">APP</text>
<text x="301" y="280.5">CHK</text>
<text x="337.1" y="278.5">drawing date:</text>
<text x="385.3" y="278.5">sheet:</text>
<text x="403.1" y="278.5">of</text>
<text x="301" y="289.4">DGN</text>
</g>
<g font-size="2.3">
<text x="53.3" y="24">+5VSB_IN</text>
<text x="139.6" y="24">+5VSB_IN</text>
<text x="226" y="24">+5VSB_IN</text>
<text x="309.8" y="24">+5VSB_IN</text>
<text x="35.7" y="29.8">J2-A</text>
<text x="64.3" y="26.5">+12V_IN</text>
<text x="74.3" y="29.1">+VCC5V</text>
<text x="122" y="29.8">J2-B</text>
<text x="150.7" y="26.5">+12V_IN</text>
<text x="160.6" y="29.1">+VCC5V</text>
<text x="208.4" y="29.8">J2-C</text>
<text x="237" y="26.5">+12V_IN</text>
<text x="247" y="29.1">+VCC5V</text>
<text x="292.2" y="29.8">J2-D</text>
<text x="320.8" y="26.5">+12V_IN</text>
<text x="330.8" y="29.1">+VCC5V</text>
<text x="47.2" y="32.4">A1</text>
<text x="47.2" y="34.9">A2</text>
<text x="133.6" y="32.4">B1</text>
<text x="133.6" y="34.9">B2</text>
<text x="220" y="32.4">C1</text>
<text x="220" y="34.9">C2</text>
<text x="303.8" y="32.4">D1</text>
<text x="303.8" y="34.9">D2</text>
<text x="47.2" y="37.5">A3</text>
<text x="47.2" y="40">A4</text>
<text x="133.6" y="37.5">B3</text>
<text x="133.6" y="40">B4</text>
<text x="220" y="37.5">C3</text>
<text x="220" y="40">C4</text>
<text x="303.8" y="37.5">D3</text>
<text x="303.8" y="40">D4</text>
<text x="47.2" y="42.5">A5</text>
<text x="47.2" y="45.1">A6</text>
<text x="47.2" y="47.6">A7</text>
<text x="133.6" y="42.5">B5</text>
<text x="133.6" y="45.1">B6</text>
<text x="133.6" y="47.6">B7</text>
<text x="220" y="42.5">C5</text>
<text x="220" y="45.1">C6</text>
<text x="220" y="47.6">C7</text>
<text x="303.8" y="42.5">D5</text>
<text x="303.8" y="45.1">D6</text>
<text x="303.8" y="47.6">D7</text>
<text x="47.2" y="50.2">A8</text>
<text x="47.2" y="52.7">A9</text>
<text x="76.1" y="50.7">PWRBTNJ</text>
<text x="133.6" y="50.2">B8</text>
<text x="133.6" y="52.7">B9</text>
<text x="164.1" y="50.7">#PS_ON</text>
<text x="220" y="50.2">C8</text>
<text x="220" y="52.7">C9</text>
<text x="249.9" y="50.7">PWGIN</text>
<text x="303.8" y="50.2">D8</text>
<text x="303.8" y="52.7">D9</text>
<text x="47.2" y="55.2">A10</text>
<text x="47.2" y="57.8">A11</text>
<text x="133.6" y="55.2">B10</text>
<text x="133.6" y="57.8">B11</text>
<text x="220" y="55.2">C10</text>
<text x="220" y="57.8">C11</text>
<text x="250.4" y="56.8">SATA_TX0-</text>
<text x="253" y="59.5">SATA_RX0+</text>
<text x="303.8" y="55.2">D10</text>
<text x="303.8" y="57.8">D11</text>
<text x="334.3" y="54.2">SATA_TX0+</text>
<text x="334.3" y="59.3">SATA_TX1+</text>
<text x="336.4" y="56.8">SATA_RX0-</text>
<text x="47.2" y="60.3">A12</text>
<text x="47.2" y="62.9">A13</text>
<text x="47.2" y="65.4">A14</text>
<text x="77.7" y="65.9">LCD_PWR_ON</text>
<text x="77.7" y="63.4">LCD_I2DAT</text>
<text x="133.6" y="60.3">B12</text>
<text x="133.6" y="62.9">B13</text>
<text x="133.6" y="65.4">B14</text>
<text x="164.1" y="65.9">LCD_BACK_ON#</text>
<text x="164.1" y="63.4">LCD_I2CLK</text>
<text x="220" y="60.3">C12</text>
<text x="220" y="62.9">C13</text>
<text x="220" y="65.4">C14</text>
<text x="250.4" y="61.8">SATA_TX1-</text>
<text x="253.3" y="64.4">SATA_RX1+</text>
<text x="303.8" y="60.3">D12</text>
<text x="303.8" y="62.9">D13</text>
<text x="303.8" y="65.4">D14</text>
<text x="334.3" y="64.4">SATA_LED#</text>
<text x="336.4" y="61.8">SATA_RX1-</text>
<text x="47.2" y="67.9">A15</text>
<text x="47.2" y="70.5">A16</text>
<text x="77.7" y="71">TXE_1_P(3)</text>
<text x="77.7" y="68.4">TXE_1_N(2)</text>
<text x="133.6" y="67.9">B15</text>
<text x="133.6" y="70.5">B16</text>
<text x="164.1" y="68.4">TXE_0_N(0)</text>
<text x="164.1" y="71">TXE_0_P(1)</text>
<text x="220" y="67.9">C15</text>
<text x="220" y="70.5">C16</text>
<text x="250.4" y="68.4">RXI6_N</text>
<text x="250.4" y="71">TXO6_N</text>
<text x="303.8" y="67.9">D15</text>
<text x="303.8" y="70.5">D16</text>
<text x="334.3" y="68.4">RXI6_P</text>
<text x="334.3" y="71">TXO6_P</text>
<text x="47.2" y="73">A17</text>
<text x="47.2" y="75.6">A18</text>
<text x="77.7" y="76.1">TXE_CLK_P(7)</text>
<text x="77.7" y="73.5">TXE_CLK_N(6)</text>
<text x="133.6" y="73">B17</text>
<text x="133.6" y="75.6">B18</text>
<text x="164.1" y="73.5">TXE_2_P(5)</text>
<text x="164.1" y="76.1">TXE_2_N(4)</text>
<text x="220" y="73">C17</text>
<text x="220" y="75.6">C18</text>
<text x="250.2" y="73.3">+1.8VA_HUB</text>
<text x="303.8" y="73">D17</text>
<text x="303.8" y="75.6">D18</text>
<text x="334" y="73.3">+1.8VA_HUB</text>
<text x="47.2" y="78.1">A19</text>
<text x="47.2" y="80.6">A20</text>
<text x="47.2" y="83.2">A21</text>
<text x="77.7" y="78.6">TXO_0_N(10)</text>
<text x="77.7" y="83.7">TXO_2_N(14)</text>
<text x="77.7" y="81.1">TXO_0_P(11)</text>
<text x="133.6" y="78.1">B19</text>
<text x="133.6" y="80.6">B20</text>
<text x="133.6" y="83.2">B21</text>
<text x="164.1" y="78.6">TXE_3_P(9)</text>
<text x="164.1" y="81.1">TXE_3_N(8)</text>
<text x="164.1" y="83.7">TXO_1_N(12)</text>
<text x="220" y="78.1">C19</text>
<text x="220" y="80.6">C20</text>
<text x="220" y="83.2">C21</text>
<text x="303.8" y="78.1">D19</text>
<text x="303.8" y="80.6">D20</text>
<text x="303.8" y="83.2">D21</text>
<text x="334" y="83.4">USBP2</text>
<text x="334" y="80.9">USBP2+5V</text>
<text x="47.2" y="85.7">A22</text>
<text x="47.2" y="88.3">A23</text>
<text x="77.7" y="86.2">TXO_2_P(15)</text>
<text x="77.7" y="88.8">TXO_3_P(19)</text>
<text x="133.6" y="85.7">B22</text>
<text x="133.6" y="88.3">B23</text>
<text x="164.1" y="86.2">TXO_1_P(13)</text>
<text x="164.1" y="88.8">TXO_CLK_P(17)</text>
<text x="220" y="85.7">C22</text>
<text x="220" y="88.3">C23</text>
<text x="303.8" y="85.7">D22</text>
<text x="303.8" y="88.3">D23</text>
<text x="334" y="86">USBP2J</text>
<text x="334" y="88.5">USBP3+5V</text>
<text x="47.2" y="90.8">A24</text>
<text x="47.2" y="93.3">A25</text>
<text x="47.2" y="95.9">A26</text>
<text x="77.7" y="91.3">TXO_3_N(18)</text>
<text x="133.6" y="90.8">B24</text>
<text x="133.6" y="93.3">B25</text>
<text x="133.6" y="95.9">B26</text>
<text x="164.1" y="91.3">TXO_CLK_N(16)</text>
<text x="220" y="90.8">C24</text>
<text x="220" y="93.3">C25</text>
<text x="220" y="95.9">C26</text>
<text x="303.8" y="90.8">D24</text>
<text x="303.8" y="93.3">D25</text>
<text x="303.8" y="95.9">D26</text>
<text x="334" y="91">USBP3</text>
<text x="334" y="93.6">USBP3J</text>
<text x="47.2" y="98.4">A27</text>
<text x="47.2" y="101">A28</text>
<text x="77.7" y="96.4">ADD_1</text>
<text x="77.7" y="98.9">ADD_2</text>
<text x="133.6" y="98.4">B27</text>
<text x="133.6" y="101">B28</text>
<text x="164.1" y="98.9">RS232-TX</text>
<text x="164.1" y="96.4">RS232-RX</text>
<text x="220" y="98.4">C27</text>
<text x="220" y="101">C28</text>
<text x="303.8" y="98.4">D27</text>
<text x="303.8" y="101">D28</text>
<text x="318.7" y="97.1">AGND</text>
<text x="331.2" y="98.7">+MICPWR</text>
<text x="334.3" y="101.5">MIC_IN</text>
<text x="47.2" y="103.5">A29</text>
<text x="47.2" y="106">A30</text>
<text x="77.5" y="106.3">CRS485-SH</text>
<text x="133.6" y="103.5">B29</text>
<text x="133.6" y="106">B30</text>
<text x="156.2" y="106.3">TRS485-SH</text>
<text x="220" y="103.5">C29</text>
<text x="220" y="106">C30</text>
<text x="303.8" y="103.5">D29</text>
<text x="303.8" y="106">D30</text>
<text x="334" y="103.7">AUXA_R</text>
<text x="334" y="106.3">AUXA_L</text>
<text x="47.2" y="108.6">A31</text>
<text x="47.2" y="111.1">A32</text>
<text x="77.5" y="111.4">CRS485-P</text>
<text x="77.5" y="108.8">CRS485-N</text>
<text x="133.6" y="108.6">B31</text>
<text x="133.6" y="111.1">B32</text>
<text x="156.2" y="111.4">TRS485-P</text>
<text x="156.2" y="108.8">TRS485-N</text>
<text x="220" y="108.6">C31</text>
<text x="220" y="111.1">C32</text>
<text x="288.1" y="108.6">H1</text>
<text x="288.1" y="111.1">H2</text>
<text x="303.8" y="108.6">D31</text>
<text x="303.8" y="111.1">D32</text>
<text x="334.3" y="109.1">AOUT_R</text>
<text x="334.3" y="111.6">AOUT_L</text>
<text x="35.2" y="117">ERNI-364918</text>
<text x="121.5" y="117">ERNI-364918</text>
<text x="207.9" y="117">ERNI-364918</text>
<text x="291.7" y="117">ERNI-364918</text>
<text x="236.8" y="135.7">+VCC5V</text>
<text x="351.1" y="135.7">+VCC5V</text>
<text x="369.5" y="135.7">+VCC5V_SB</text>
<text x="17.1" y="147.2">ANALOG_R</text>
<text x="75.5" y="146.7">L6</text>
<text x="85.9" y="147">BEAD1608(120R)</text>
<text x="133.3" y="144.4">A_R</text>
<text x="133.3" y="149.5">A_G</text>
<text x="242.3" y="149.5">CT11</text>
<text x="255" y="149.5">CT12</text>
<text x="267.7" y="149.5">CT14</text>
<text x="280.4" y="149.5">CT15</text>
<text x="17" y="152.3">ANALOG_G</text>
<text x="74.9" y="151.8">L10</text>
<text x="85.9" y="152">BEAD1608(120R)</text>
<text x="133.3" y="154.5">A_B</text>
<text x="169.1" y="154.3">J8</text>
<text x="242.3" y="154.3">C3528</text>
<text x="255" y="154.3">C3528</text>
<text x="267.7" y="154.3">C3528</text>
<text x="280.4" y="154.3">C3528</text>
<text x="17" y="157.3">ANALOG_B</text>
<text x="61.1" y="161.7">C27</text>
<text x="66.1" y="161.7">C28</text>
<text x="71.2" y="161.7">C29</text>
<text x="74.9" y="156.8">L11</text>
<text x="85.9" y="157.1">BEAD1608(120R)</text>
<text x="106.8" y="161.7">C24</text>
<text x="111.9" y="161.7">C25</text>
<text x="116.9" y="161.7">C26</text>
<text x="165.4" y="157.3">1</text>
<text x="165.4" y="159.9">2</text>
<text x="242.3" y="156.6">22u/16v</text>
<text x="255" y="156.6">22u/16v</text>
<text x="267.7" y="156.6">22u/16v</text>
<text x="280.4" y="156.6">22u/16v</text>
<text x="43.9" y="162.2">R1</text>
<text x="48.9" y="162.2">R75</text>
<text x="54" y="162.2">R76</text>
<text x="61" y="167.5">10p 10p 10p</text>
<text x="165.4" y="162.4">3</text>
<text x="165.4" y="165">4</text>
<text x="165.4" y="167.5">5</text>
<text x="106.7" y="168">10p 10p 10p</text>
<text x="147.4" y="168.8">+5V_VGA</text>
<text x="165.4" y="170">6</text>
<text x="165.4" y="172.6">7</text>
<text x="352.9" y="172.6">USBP5+5V</text>
<text x="380.8" y="172.1">1</text>
<text x="384.3" y="173.5">V</text>
<text x="385" y="170">J7</text>
<text x="43.5" y="174.6">75</text>
<text x="48.6" y="174.6">75</text>
<text x="53.7" y="174.6">75</text>
<text x="165.4" y="175.1">8</text>
<text x="165.4" y="177.7">9</text>
<text x="356.1" y="175.1">USBP5J</text>
<text x="357" y="177.7">USBP5</text>
<text x="380.8" y="174.6">2</text>
<text x="380.8" y="177.2">3</text>
<text x="380.8" y="179.7">4</text>
<text x="384.3" y="176">-</text>
<text x="384.3" y="178.6">+</text>
<text x="20" y="185.3">A_DDDA</text>
<text x="74.9" y="184.8">L14</text>
<text x="85.9" y="185.1">BEAD1608(120R)</text>
<text x="164.3" y="180.2">10</text>
<text x="164.3" y="182.7">11</text>
<text x="164.3" y="185.3">12</text>
<text x="209.9" y="182.7">ADD_1</text>
<text x="229.5" y="182.3">1</text>
<text x="234.3" y="180.5">R50</text>
<text x="242.7" y="182.2">2</text>
<text x="268.4" y="185.3">P2</text>
<text x="302.9" y="181.5">+VCC5V</text>
<text x="352.9" y="182.7">USBP4+5V</text>
<text x="356.1" y="185.3">USBP4J</text>
<text x="380.8" y="182.2">5</text>
<text x="380.8" y="184.8">6</text>
<text x="384.3" y="181.1">G</text>
<text x="384.3" y="183.6">V</text>
<text x="23.3" y="190.4">A_VS</text>
<text x="23.7" y="187.8">A_HS</text>
<text x="74.9" y="187.3">L12</text>
<text x="74.9" y="189.9">L13</text>
<text x="85.9" y="187.6">BEAD1608(120R)</text>
<text x="85.9" y="190.1">BEAD1608(120R)</text>
<text x="164.3" y="187.8">13</text>
<text x="164.3" y="190.4">14</text>
<text x="233.8" y="186.6">1k/1w</text>
<text x="262" y="187.6">1</text>
<text x="277.9" y="187.6">6</text>
<text x="289.2" y="189.9">R47</text>
<text x="301.8" y="190.1">330</text>
<text x="357" y="187.8">USBP4</text>
<text x="380.8" y="187.3">7</text>
<text x="380.8" y="189.9">8</text>
<text x="384.3" y="186.2">-</text>
<text x="384.3" y="188.7">+</text>
<text x="384.3" y="191.3">G</text>
<text x="20" y="192.9">A_DDCK</text>
<text x="48.4" y="197.2">C77</text>
<text x="53.4" y="197.2">C44</text>
<text x="58.5" y="197.2">C45</text>
<text x="63.6" y="197.2">C49</text>
<text x="74.9" y="192.4">L15</text>
<text x="85.9" y="192.7">BEAD1608(120R)</text>
<text x="106.8" y="197.2">C50</text>
<text x="111.9" y="197.2">C51</text>
<text x="116.9" y="197.2">C52</text>
<text x="122" y="197.2">C53</text>
<text x="164.3" y="192.9">15</text>
<text x="164.3" y="195.4">16</text>
<text x="164.3" y="198">17</text>
<text x="168.4" y="196.3">HOL</text>
<text x="262" y="192.6">3</text>
<text x="267.1" y="197.2">TLP127</text>
<text x="277.9" y="192.6">4</text>
<text x="290.8" y="195.2">D17</text>
<text x="318.8" y="197.7">ADDR1</text>
<text x="379.6" y="194.9">10</text>
<text x="379.6" y="197.5">11</text>
<text x="380.8" y="192.4">9</text>
<text x="384.3" y="193.8">SH</text>
<text x="384.3" y="196.3">SH</text>
<text x="48.3" y="203.1">10p 10p 10p 10p</text>
<text x="106.7" y="203.6">10p 10p 10p 10p</text>
<text x="162.5" y="202.8">DSUB-RA-15S</text>
<text x="168.4" y="198.9">HOL</text>
<text x="292.1" y="199.5">LED3020,red</text>
<text x="379.6" y="200">12</text>
<text x="384.3" y="198.9">SH</text>
<text x="384.3" y="201.4">SH</text>
<text x="271.6" y="208.4">GND_ADD</text>
<text x="380.5" y="205.9">USB-A-2L</text>
<text x="81.4" y="219.6">+5V_VGA</text>
<text x="209.9" y="218.3">ADD_2</text>
<text x="229.5" y="217.9">1</text>
<text x="234.3" y="216">R57</text>
<text x="242.7" y="217.8">2</text>
<text x="268.4" y="220.8">P1</text>
<text x="302.9" y="217">+VCC5V</text>
<text x="233.8" y="222.1">1k/1w</text>
<text x="262" y="223.1">1</text>
<text x="277.9" y="223.1">6</text>
<text x="289.2" y="225.4">R55</text>
<text x="301.8" y="225.7">330</text>
<text x="385" y="228">J6</text>
<text x="24.9" y="233.5">A_R</text>
<text x="45.5" y="233">3</text>
<text x="50" y="230.5">U21</text>
<text x="87" y="228.7">R73</text>
<text x="94.6" y="228.2">R69</text>
<text x="262" y="228.2">3</text>
<text x="267.1" y="232.8">TLP127</text>
<text x="277.9" y="228.2">4</text>
<text x="290.8" y="230.7">D21</text>
<text x="318.8" y="233.3">ADDR2</text>
<text x="350.3" y="231">PTU-RX</text>
<text x="350.3" y="233.5">PTU-TX</text>
<text x="381.3" y="231">1</text>
<text x="381.3" y="233.5">2</text>
<text x="24.7" y="236.1">A_G</text>
<text x="24.7" y="238.6">A_B</text>
<text x="45.5" y="235.6">4</text>
<text x="45.5" y="238.1">5</text>
<text x="49" y="234.4">VIDEO1</text>
<text x="49" y="237">VIDEO2</text>
<text x="49" y="239.5">VIDEO3</text>
<text x="292.1" y="235.1">LED3020,red</text>
<text x="381.3" y="236.1">3</text>
<text x="12.2" y="243.7">ANALOG_DDDA</text>
<text x="44.4" y="243.2">10</text>
<text x="49" y="244.6">DDC_IN1</text>
<text x="66.1" y="244.6">DDC_OUT1</text>
<text x="80.3" y="243.2">9</text>
<text x="87.1" y="240.1">10k</text>
<text x="94.7" y="240.1">10k</text>
<text x="97.4" y="243.2">R70</text>
<text x="111.8" y="243.4">100</text>
<text x="125.7" y="243.4">A_DDDA</text>
<text x="271.6" y="244">GND_ADD</text>
<text x="377.3" y="240.9">MOLEX-35312-3</text>
<text x="12.2" y="248.8">ANALOG_DDCK</text>
<text x="44.4" y="248.3">11</text>
<text x="49" y="249.7">DDC_IN2</text>
<text x="66.1" y="249.7">DDC_OUT2</text>
<text x="80.3" y="248.3">12</text>
<text x="97.4" y="248.3">R67</text>
<text x="111.8" y="248.5">100</text>
<text x="125.7" y="248.5">A_DDCK</text>
<text x="15.9" y="253.9">ANALOG_HS</text>
<text x="44.4" y="253.4">13</text>
<text x="49" y="254.8">SYNC_IN1</text>
<text x="64.9" y="254.8">SYNC_OUT1</text>
<text x="80.3" y="253.4">14</text>
<text x="115.6" y="253.6">A_HS</text>
<text x="132.7" y="257.7">+VCC5V</text>
<text x="155" y="257.7">+5V_VGA</text>
<text x="15.5" y="258.9">ANALOG_VS</text>
<text x="44.4" y="258.4">15</text>
<text x="45.5" y="263.5">1</text>
<text x="49" y="259.8">SYNC_IN2</text>
<text x="64.9" y="259.8">SYNC_OUT2</text>
<text x="80.3" y="258.4">16</text>
<text x="80.3" y="263.5">8</text>
<text x="115.6" y="258.7">A_VS</text>
<text x="146.5" y="261.8">R2</text>
<text x="336.5" y="261.5">Title</text>
<text x="17.3" y="269.6">+5V_VGA</text>
<text x="45.5" y="266.1">2</text>
<text x="45.5" y="268.6">7</text>
<text x="49" y="264.9">VCC_SYNC</text>
<text x="49" y="267.5">VCC_VIDEO</text>
<text x="73.5" y="264.9">BYP</text>
<text x="80.3" y="268.6">6</text>
<text x="91.7" y="266.8">C66</text>
<text x="146.7" y="268.1">0</text>
<text x="161" y="269.1">CT13</text>
<text x="170.4" y="269.4">C5</text>
<text x="178.1" y="269.4">C21</text>
<text x="231.6" y="264">GND_ADD</text>
<text x="49" y="270">VCC_DDC</text>
<text x="55" y="274">CM2009-02QR</text>
<text x="73.2" y="270">GND</text>
<text x="91.9" y="270.7">220n</text>
<text x="161" y="274">10u/16v</text>
<text x="170.7" y="273.2">220n</text>
<text x="178.3" y="273.2">220n</text>
<text x="336.5" y="270.4">Size</text>
<text x="344.2" y="270.4">Document Number</text>
<text x="402.6" y="270.4">Rev</text>
</g>
<g font-size="2">
<text x="364.2" y="143.1">L18</text>
<text x="362.7" y="148.2">BEAD2012(nc)</text>
<text x="245.9" y="190.2" transform="rotate(-90 245.9 190.2)">D14</text>
<text x="251" y="189.9" transform="rotate(-90 251 189.9)">D15</text>
<text x="256" y="190.2" transform="rotate(-90 256 190.2)">D16</text>
<text x="251" y="202.6" transform="rotate(-90 251 202.6)">1SR154-400</text>
<text x="245.9" y="204.4" transform="rotate(-90 245.9 204.4)">1SR154-400</text>
<text x="256" y="204.4" transform="rotate(-90 256 204.4)">1SR154-400</text>
<text x="245.9" y="225.7" transform="rotate(-90 245.9 225.7)">D18</text>
<text x="251" y="225.4" transform="rotate(-90 251 225.4)">D19</text>
<text x="256" y="225.7" transform="rotate(-90 256 225.7)">D20</text>
<text x="245.9" y="240" transform="rotate(-90 245.9 240)">1SR154-400</text>
<text x="251" y="238.1" transform="rotate(-90 251 238.1)">1SR154-400</text>
<text x="256" y="240" transform="rotate(-90 256 240)">1SR154-400</text>
<text x="251.7" y="255.9">L16</text>
<text x="259.6" y="256.1">BEAD2012</text>
</g>
</svg>
